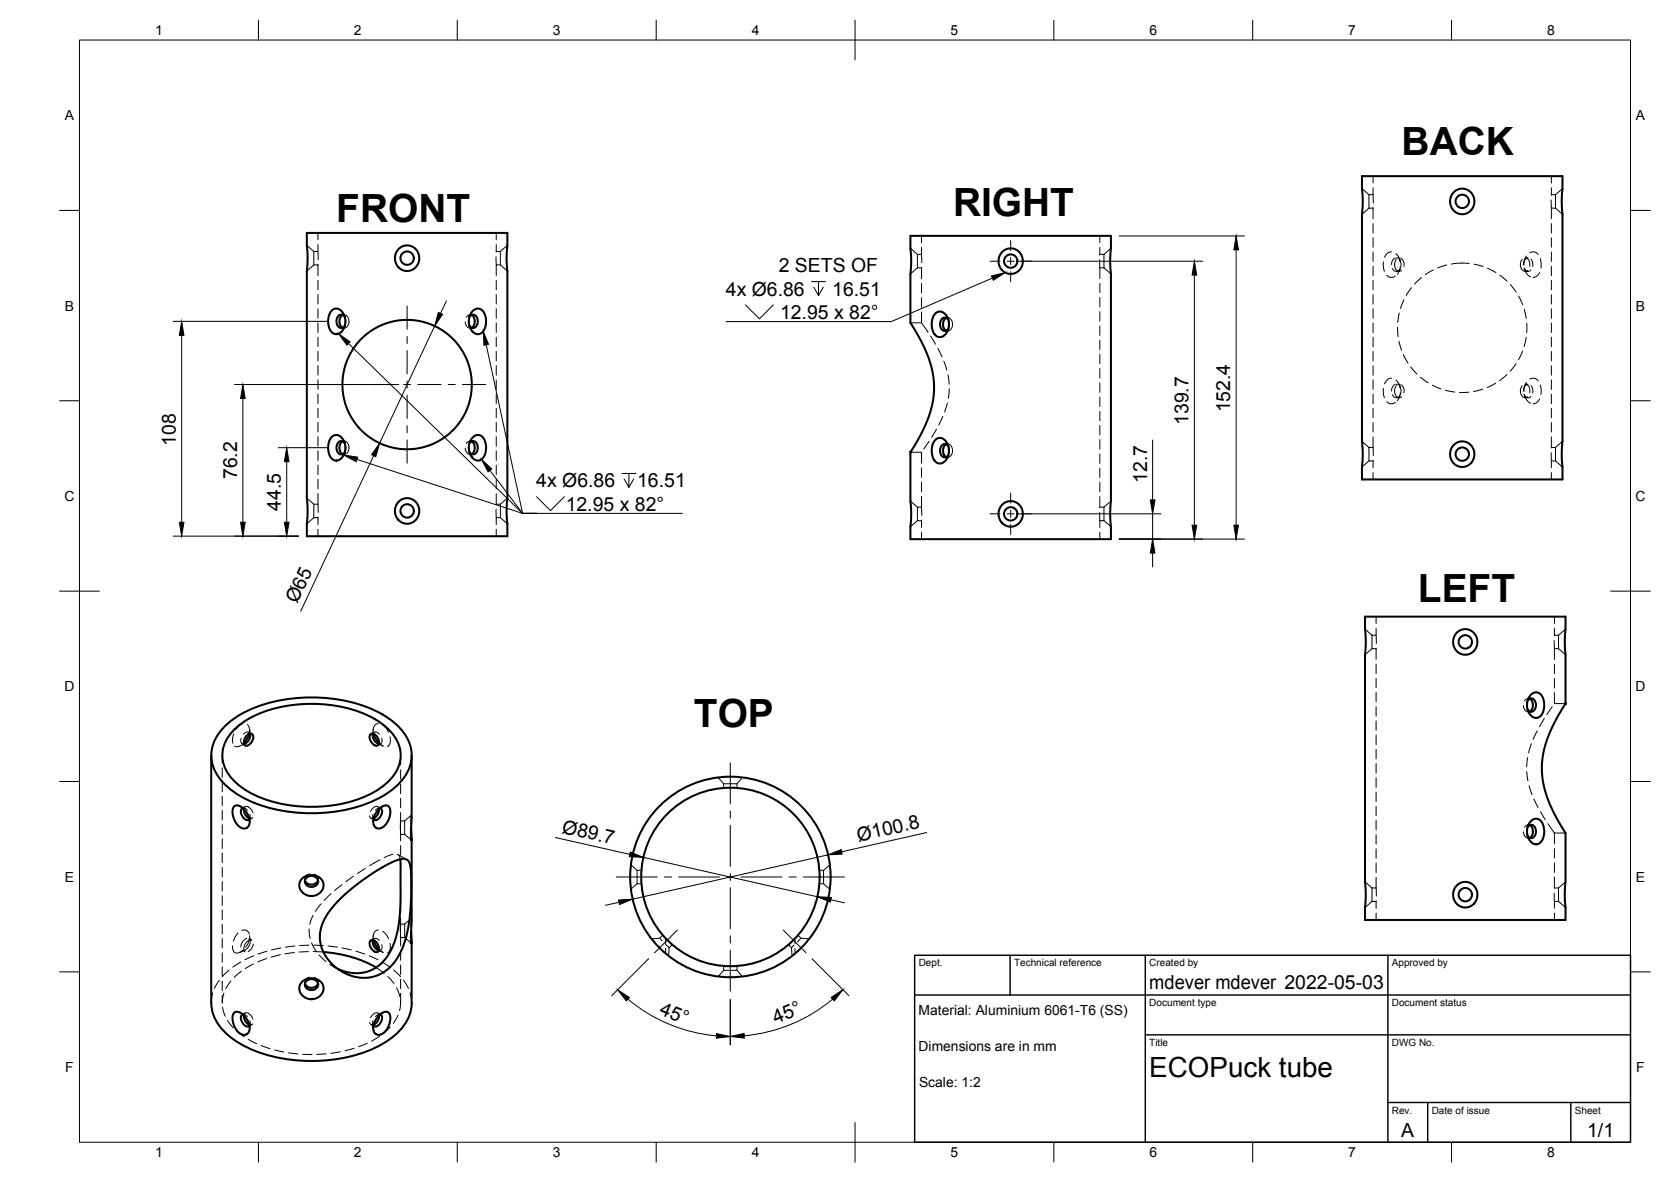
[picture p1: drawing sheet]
<svg xmlns="http://www.w3.org/2000/svg" width="420mm" height="297mm" viewBox="0 0 420 297" stroke-linecap="round" stroke-linejoin="round" font-family="sans-serif">
<!-- layer: Visible -->
<g fill="none" stroke="#000" stroke-width=".51">
<path d="M77.2 58.5h50.4l-.2 5.7 .2 3.8v57.2l-.2 2.5 .2 7.1h-50.4l.1-5.7-.1-3.9v-57.2l.1-2.4zM228.9 59.3h50.4l-.2 5.6 .2 3.9v57.2l-.2 2.5 .2 7h-50.4l.2-5.7-.2-3.8v-12.4l2.6-4.4 1.9-4.1 1.1-3.9 .4-3.2-.3-3.8-1-4-1.7-4-3-5.1v-12.3l.2-2.5zM342.5 44.3h50.4l-.2 5.7 .2 3.8v57.2l-.2 2.5 .2 7h-50.4l.1-5.8-.1-3.7v-57.2l.1-2.6zM365.5 48.3l1.1-.7 .9-.2 1.2 .2 .9 .5a3.2 3.2 0 0 1 .6 4.4 3.2 3.2 0 0 1-4.3 .8l-.2-.2a3.3 3.3 0 0 1-.2-4.8zM83.3 78.2l.8-.6h.9l.9 .6 .7 1.2 .2 1-.2 1.7-.6 1.1-1 .7-.8 .1-.7-.4-.8-1.4-.2-2 .2-1zM86.1 79.1l-.5 .6-.2 .8 .1 1.1 .6 .8M86.7 79.6a1.12 1.12 0 0 0-1.3-.4 1.12 1.12 0 0 0-.8 1.1 1.5 1.5 0 0 0 1.5 2.1l.6-.5M100.1 62.7l1-.7 1.1-.3 1.3 .2 1.1 .8 .6 1 .2 1.2-.3 1.5-.7 .9-1 .6-1.3 .2-1.1-.3-.9-.7-.6-1.1-.2-1.1 .3-1.4zM118 79.6a1.12 1.12 0 0 1 1.4-.4 1.12 1.12 0 0 1 .7 1.1 1.5 1.5 0 0 1-1.4 2.1l-.7-.5M118.6 79.1l.5 .6 .3 .8-.2 1.1-.6 .8M118.8 78.3l.9-.7h.8l.7 .4 .7 .9 .3 1.5-.1 1.6-.5 1.1-.8 .8-.8 .1-.8-.4-.7-.6-.4-.9-.2-1 .1-1.1zM235.1 78.9l.9-.6 1 .2 1 .8 .5 1.2 .1 1.4-.3 1.2-.6 1-1.1 .6h-.7l-.7-.4-.4-.6-.4-1.2v-2.2z"/>
<path d="M237.9 79.9l-.5 .5-.3 .8 .2 1.1 .6 .8M251.9 63.4l.9-.7 1.2-.3 1.2 .2 1.1 .8 .7 1.1 .2 1.1-.3 1.5-.8 1-.9 .6-1.3 .1-1.1-.3-.9-.7-.6-1-.2-1.2 .2-1.3zM238.5 80.4a1.12 1.12 0 0 0-1.3-.5 1.12 1.12 0 0 0-.8 1.2 1.5 1.5 0 0 0 1.5 2l.6-.5M83.4 109.9l.8-.6 1 .1 .9 .9 .6 1.3 .1 1.3-.4 1.4-.6 .9-1 .5h-.5l-.7-.3-.6-.7-.3-.9-.1-2.3 .3-.9zM86.1 110.9l-.5 .5-.2 .9 .1 1.1 .6 .7M86.7 111.4a1.12 1.12 0 0 0-1.3-.5 1.12 1.12 0 0 0-.8 1.2 1.5 1.5 0 0 0 1.5 2l.6-.5M118 111.4a1.12 1.12 0 0 1 1.4-.5 1.12 1.12 0 0 1 .7 1.2 1.5 1.5 0 0 1-1.4 2l-.7-.5M118.6 110.9l.5 .5 .3 .9-.2 1.1-.6 .7M118.8 110l.8-.6h1l.8 .5 .5 .8 .3 1.5-.1 1.6-.6 1.2-.9 .7h-.8l-.6-.3-.7-.7-.4-.9-.2-1 .1-1.1zM235.1 110.7l.9-.6 .9 .1 .9 .6 .6 1.2 .2 1.6-.2 1.1-.7 1.1-1 .6-.6 .1-.7-.3-.6-.7-.3-.8-.2-2.2 .2-.9zM237.9 111.7l-.5 .5-.3 .8 .2 1.2 .6 .7M238.5 112.2a1.12 1.12 0 0 0-1.3-.5 1.12 1.12 0 0 0-.8 1.1 1.5 1.5 0 0 0 1.5 2.1l.6-.5"/>
<path d="M365.4 111.9l1-.7 1-.3 1.3 .2 .9 .5a3.2 3.2 0 0 1 .6 4.4 3.2 3.2 0 0 1-4.3 .8l-.2-.2a3.4 3.4 0 0 1-.3-4.7zM100.1 126.2l1-.8 1-.2 1.3 .2 1.2 .8 .6 1 .2 1.2-.2 1.3-.8 1.1-1 .7-1.2 .1-1.2-.3-.9-.7-.6-1-.2-1.2 .2-1.1zM251.9 127l1-.8 1-.3 1.2 .2 1.2 .8 .7 1.1 .2 1.1-.3 1.4-.7 1-1.1 .7-1.2 .2-1.1-.4-.9-.6-.6-1.1-.2-1.1 .1-1.2zM343.2 155h50.4l-.2 5.6 .2 3.9v12.3l-2.6 4.4-1.8 4.1-1.2 4-.3 3.2 .2 3.8 1.1 4 1.7 4 2.9 5v12.4l-.2 2.5 .2 7h-50.4l.2-5.7-.2-3.8v-57.2l.2-2.5zM366.2 159.1l.9-.7 .8-.3h.9l1 .4a3.2 3.2 0 0 1 1.4 4.4 3.2 3.2 0 0 1-4.5 1.1 3.3 3.3 0 0 1-.5-4.9zM384.1 176.1a1.12 1.12 0 0 1 1.3-.5 1.12 1.12 0 0 1 .8 1.2 1.5 1.5 0 0 1-1.5 2l-.6-.5M384.6 175.6l.6 .5 .2 .8-.1 1.1-.7 .8M384.9 174.6l.9-.6h.9l.8 .6 .6 1.2 .2 1.7-.2 1.2-.7 1.2-.7 .4-.8 .1-.7-.4-.6-.7-.4-.8-.2-1v-1.2zM53.1 189.8v62.3a11.8 11.8 0 0 0 6 9.3 37.3 37.3 0 0 0 25.9 4.7 26.3 26.3 0 0 0 16.1-7.8 9.9 9.9 0 0 0 2.4-6.2v-15.6M56.2 182.8a28.7 28.7 0 0 1 17.1-7.2 38.5 38.5 0 0 1 22.8 3.9 14.2 14.2 0 0 1 7.2 8.4 10.2 10.2 0 0 1-4.1 10.1 32.3 32.3 0 0 1-19.9 6.4 35.8 35.8 0 0 1-20.4-5.3 11.3 11.3 0 0 1-5.7-9.9 10.2 10.2 0 0 1 3-6.4zM58.5 183.8a25.7 25.7 0 0 1 16-6.7 32.7 32.7 0 0 1 21.2 4.5 9.7 9.7 0 0 1 5 9.5 11.6 11.6 0 0 1-6.5 7.9 35.1 35.1 0 0 1-31.7 0 12.2 12.2 0 0 1-6.5-7.9 8.6 8.6 0 0 1 2.5-7.3zM61.9 185l.6-.5 .5-.2 .5 .3 .2 .4-.1 .6-.3 .8-.6 .7-.6 .3-.5-.1-.3-.6 .1-.8z"/>
<path d="M62.7 184.4l-.6 1.4-.8 .9M62.9 184.3a2.35 2.35 0 0 1-1.5 2.7M93.1 184.6l.7-.3 .9 .7 .6 1.3-.1 .7-.2 .3h-.8l-.9-.9-.4-1zM93.8 184.3a2.35 2.35 0 0 0 1.4 2.7M93.9 184.4l.7 1.4 .7 .9M103.5 189.8v15.9l-.2 3.5 .1 2v-3.2M58.8 202.7l.4-.3h.7l.8 .4 .7 .6 1.1 1.8 .3 1.6a1.63 1.63 0 0 1-1.4 1.4 1.63 1.63 0 0 1-1.8-1l-.5-.8-.5-1.4-.1-1.4zM61.1 203.1a1.66 1.66 0 0 0 .2 2.5 1.09 1.09 0 0 0 1.5 .3M61.3 203.3l.4 1.4 .4 .6 .6 .4M95.2 203.4l1.2-.9 .9-.1a1.91 1.91 0 0 1 .7 2.6l-.5 1.4-.7 1-.9 .7h-1.2a2.45 2.45 0 0 1-.3-3.6zM95.3 203.3l-.1 1-.4 .6-.9 .8M95.6 203.1a1.66 1.66 0 0 1-.2 2.5 1.09 1.09 0 0 1-1.5 .3"/>
<path d="M100.6 215.9l.1 8.6-.2 6-1 5.2-1.3 3.3-1 1.7-1.5 1.6-1.4 1-1.6 .8-1.7 .4h-2.1l-2.1-.3-1.8-.7M103.5 210.6v21.1l-.2 3.4 .1 2v-3.2M384.1 207.8a1.12 1.12 0 0 1 1.3-.4 1.12 1.12 0 0 1 .8 1.1 1.5 1.5 0 0 1-1.5 2.1l-.6-.5M384.6 207.4l.6 .5 .2 .8-.1 1.2-.7 .7M385 206.3l.9-.5 1 .1 .8 .7 .4 1.1 .2 1.6-.2 1.1-.6 1.1-1 .7-.7-.1-.8-.4-.7-1-.3-.8v-1.8l.3-.9zM75.9 220.8l1.2-.7 1.7-.2 1.5 .6 .8 1a2.91 2.91 0 0 1-3.7 3.6l-1.3-.8-.6-.9a2.33 2.33 0 0 1 .4-2.6zM76.7 221.2l.6 .8 .9 .3 1.1-.3 .6-.8M77 220.7a1.67 1.67 0 0 1 1.9-.5 1.67 1.67 0 0 1 1 1.7 1.68 1.68 0 0 1-1.9 1 1.68 1.68 0 0 1-1.3-1.8zM81.3 239.2a30.5 30.5 0 0 1 13.3 3.9M85.2 226.3l2.6-2.5 3.1-2.4 6-3.9 2.3-1.1 1.9-.6 1.1 .2 .7 .7 .3 1 .2 2-.1 6.7-.3 4.7-.8 4.2-1.1 3.2-1.4 2.5-1.8 2.2-1.9 1.4-2 .8-1.6 .3h-1.7l-2.4-.5-2-.9-1.7-1.1-1.9-1.7-.9-1.3-.9-1.8-.4-1.6-.1-1.8 .3-1.7 .7-2 .9-1.6zM93.1 236.4l.7-.2 .9 .6 .6 1.4-.1 .7-.2 .3-.8-.1-.9-.8-.4-1zM93.8 236.2a2.35 2.35 0 0 0 1.4 2.6"/>
<path d="M93.9 236.2l.7 1.4 .7 1M366.2 222.6l.9-.7 .8-.2h1.1l.9 .3a3.2 3.2 0 0 1 1.3 4.3 3.2 3.2 0 0 1-4.2 1.4 3.3 3.3 0 0 1-.8-5.1zM58.8 254.6l.4-.3h.7l.8 .4 .7 .6 1.1 1.8 .3 1.6a1.63 1.63 0 0 1-1.4 1.3 1.63 1.63 0 0 1-1.8-.9l-.5-.8-.5-1.5-.1-1.4zM61.1 254.9a1.66 1.66 0 0 0 .2 2.5 1.09 1.09 0 0 0 1.5 .4M61.3 255.2l.4 1.4 .4 .6 .6 .3M75.9 246.7l1.2-.7 1.7-.1 1.5 .5 .8 1a2.91 2.91 0 0 1-3.7 3.6l-1.3-.7-.6-.9a2.33 2.33 0 0 1 .4-2.7zM76.7 247.1l.6 .9 .9 .2 1.1-.2 .6-.9M77 246.6a1.67 1.67 0 0 1 1.9-.5 1.67 1.67 0 0 1 1 1.8 1.68 1.68 0 0 1-1.9 .9 1.68 1.68 0 0 1-1.3-1.8zM95.2 255.3l1.2-.9 .9-.1a1.91 1.91 0 0 1 .7 2.6l-.5 1.4-.7 1-.9 .6-1.2 .1a2.45 2.45 0 0 1-.3-3.6zM95.3 255.2l-.1 .9-.4 .6-.9 .8M95.6 254.9a1.66 1.66 0 0 1-.2 2.5 1.09 1.09 0 0 1-1.5 .4"/>
<circle cx="367.7" cy="50.6" r="1.68"/>
<circle cx="102.4" cy="64.9" r="1.68"/>
<circle cx="254.1" cy="65.6" r="1.68"/>
<circle cx="102.4" cy="96.6" r="16.3"/>
<circle cx="367.7" cy="114.1" r="1.68"/>
<circle cx="102.4" cy="128.4" r="1.68"/>
<circle cx="254.1" cy="129.1" r="1.68"/>
<circle cx="368.4" cy="161.3" r="1.68"/>
<circle cx="183.6" cy="220.4" r="25.2"/>
<circle cx="183.7" cy="220.4" r="22.4"/>
<circle cx="368.4" cy="224.8" r="1.68"/>
</g>
<!-- layer: Hidden -->
<g fill="none" stroke="#000" stroke-width=".25">
<path d="M79.9 58.5v1.8M124.8 58.5v1.8M231.7 59.3v1.7M276.5 59.3v1.7M342.5 47.4l1.7 1.5M344.2 48.9v3.4M344.2 48.9h1M344.2 52.3h1M344.2 52.3l-1.7 1.5M345.2 48.9l.1 2.1M345.2 52.2v.1M345.2 44.3v1.7"/>
<path d="M345.2 47.2v1.7M345.2 52.3v2.7M345.2 56.2v2.4M345.2 59.8v2.3M390 50.3l.1 2M390.1 48.9v.2M390.1 44.3v1.7M390.1 47.2v1.7M390.1 52.3v2.7M390.1 56.2v2.4M390.1 59.8v2.3M390.1 48.9h1"/>
<path d="M390.1 52.3h1M391.1 48.9v3.4M391.1 52.3l1.8 1.5M392.9 47.4l-1.8 1.5M77.2 61.7l1.7 1.5M78.9 63.2v3.4M78.9 66.6h1M78.9 63.2h1M78.9 66.6l-1.7 1.5M79.9 63.2l.1 2.1M79.9 66.4v.2M79.9 61.5v1.7"/>
<path d="M79.9 66.6v2.6M79.9 70.4v2.4M79.9 74v2.4M79.9 77.6v2.4M85.8 79.1h.7M86.1 79.1h.7l.4 .2 .5 1.2v.9l-.4 .7-.6 .3h-.6M86.6 79.2l.2 .7M86.7 79.7a2.23 2.23 0 0 1 0 2.2M118 79.7a2.23 2.23 0 0 0 0 2.2M118.2 79.2l-.3 .7M118.2 79.1h.7M118.6 79.1l-.8 .1-.5 .5"/>
<path d="M124.7 64.5l.1 2.1M124.8 63.2v.1M124.8 61.5v1.7M124.8 66.6v2.6M124.8 70.4v2.4M124.8 74v2.4M124.8 77.6v2.4M124.8 66.6h1M124.8 63.2h1M125.8 63.2v3.4M125.8 66.6l1.8 1.5M127.6 61.7l-1.8 1.5"/>
<path d="M228.9 62.4l1.8 1.5M230.7 63.9v3.4M230.7 63.9h1M230.7 67.3h1M230.7 67.3l-1.8 1.5M231.7 63.9l.1 2.1M231.7 67.2v.1M231.7 62.2v1.7M231.7 67.3v2.7M231.7 71.2v2.4M231.7 74.8v2.4M231.7 78.4v2.7"/>
<path d="M237.6 79.8h.7M237.9 79.9l.6-.1 .4 .3 .6 1.1-.1 .9-.3 .7-.6 .4-.6-.1M238.3 80l.3 .7M276.5 65.3v2M276.5 63.9v.2M276.5 62.2v1.7M276.5 67.3v2.7M276.5 71.2v2.4M276.5 74.8v2.3M276.5 78.3v2.4M276.5 63.9h1.1M276.5 67.3h1.1"/>
<path d="M277.6 63.9v3.4M277.6 67.3l1.7 1.5M279.3 62.4l-1.7 1.5M345.2 63.3v2.4M345.2 66.9v2.4M345.2 70.5v2.3M345.2 74v2.4M345.2 77.6v2.4M347.9 65.8l-.1 1.2 .3 1.2M348.7 69.2l.9 .5h.7l.6-.3M349.9 63.3l-1 .3-.8 1.1M350.1 67.5a.97 .97 0 0 0 1.6 .4"/>
<path d="M350.8 64.8a1.65 1.65 0 0 0-.9 1.7M351 63.7l.6 .7 .5 1.4M351.1 65.2l-.4 1.1 .1 1.1 .8 .8 .8-.2M351.1 64.8h.7M351.1 68.2h.7M351.8 65.1a2.04 2.04 0 0 1 .4 1.9M351.8 78.7l-.3 2.3M351.9 65l.2 .7M352.1 67l-.3 1.1-.5 .8M352.1 67.3l-.2 .7M352.2 64.9l.7 .9 .1 1.1M353 75.3l-.9 2.2"/>
<path d="M354.9 72.3l-1.3 2M357.4 69.8l-1.7 1.6M360.4 67.8l-2 1.2M363.8 66.6l-2.3 .7M369.4 66.2l-1.9-.1-2.6 .2M370.6 66.4l2.3 .6M374 67.4l2.1 1.1M377.1 69.2l1.8 1.5M379.8 71.5l1.4 1.9M381.8 74.4l1.1 2.2M382.8 65.2l-.5 .9 .2 1.3 .7 .7 .9-.1M383.2 67.3l.3 .7"/>
<path d="M383.2 77.7l.6 2.3M383.3 67.5a.99 .99 0 0 0 1.6 .4M383.4 67.8l.6 1.2 .9 .6M383.5 65l-.3 .7M383.5 64.8h.7M383.5 68.2h.7M383.8 64.4l-.5 1.2-.1 1M383.8 64.9l.7 .7 .1 1.3M384 64.8a1.57 1.57 0 0 0-.9 1.7M384.6 63.5l1.2-.2 1 .7M384.9 65.1a2.13 2.13 0 0 1 .5 1.9M387.1 68.5l-.6 .8-1 .4"/>
<path d="M387.3 65l.2 1.2v1.2M390.1 63.3v2.4M390.1 66.9v2.4M390.1 70.5v2.3M390.1 74v2.4M390.1 77.6v2.4M79.9 81.2v2.4M79.9 84.7v2.4M79.9 88.3v2.4M79.9 91.9v2.4M79.9 95.4v2.4M79.9 99v2.4"/>
<path d="M85.8 82.5h.7M86.8 81.6l-.2 .7M117 80.9l.1 .6 .4 .6 .6 .4 .5-.1M117.9 81.6l.3 .7M118.2 82.5h.7M124.8 81.2v2.4M124.8 84.7v2.4M124.8 88.3v2.4M124.8 91.9v2.4M124.8 95.4v2.4M124.8 99v2.4M228.9 81.1h2.8"/>
<path d="M231.7 81.1l1.6 2.4M234 84.5l1.2 2M235.8 87.5l1.1 2.2M237.3 90.8l.8 2.2M237.6 83.2h.7M238.4 94.2l.3 2.3M238.4 80.4a2.23 2.23 0 0 1 0 2.2M238.6 82.3l-.3 .7M238.7 97.7l-.3 2.4M276.5 81.9v2.4M276.5 85.5v2.3M276.5 89.1v2.3"/>
<path d="M276.5 92.6v2.4M276.5 96.2v2.4M276.5 99.8v2.4M345.2 81.2v2.4M345.2 84.8v2.4M345.2 88.3v2.4M345.2 91.9v2.4M345.2 95.5v2.4M345.2 99v2.4M347.9 97.6l-.1 1.2 .3 1.1M349.9 95l-.9 .3-.9 1.1M350.1 99.2a.97 .97 0 0 0 1.6 .4"/>
<path d="M350.8 96.6a1.65 1.65 0 0 0-.9 1.7M351 95.5l.6 .7 .5 1.3M351.1 96.9l-.4 1.1 .1 1.2 .4 .5 .4 .2 .8-.2M351.1 96.6h.7M351.1 99.9h.7M351.4 82.2l.2 2.4M351.7 85.8l.7 2.2M351.8 96.9a2.06 2.06 0 0 1 .4 1.9M351.9 96.7l.2 .7M352.1 98.7l-.3 1.1-.5 .9M352.1 99.1l-.2 .7M352.2 96.7l.7 .8 .1 1.2"/>
<path d="M352.9 89.1l1.1 2.1M354.7 92.2l1.6 1.8M357.2 94.8l1.9 1.4M360.1 96.8l2.2 .9M363.5 98.1l2.3 .4M369.3 98.6h-2.3M372.8 97.8l-2.3 .6M376.1 96.3l-2.1 1.1M378.9 94.1l-1.8 1.5M381.2 91.4l-1.5 1.9M382.8 96.9l-.5 .9 .2 1.3 .7 .8h.5l.4-.2M382.8 88.2l-1 2.2"/>
<path d="M383.2 99.1l.3 .7M383.3 99.2a.99 .99 0 0 0 1.6 .4M383.4 99.5l.5 1.1 1 .7M383.5 96.7l-.3 .7M383.5 96.6h.7M383.5 99.9h.7M383.8 84.8l-.6 2.3M383.8 96.1l-.5 1.3-.1 1M383.8 96.6l.7 .7 .1 1.4M383.9 81.2v2.4M384 96.6a1.57 1.57 0 0 0-.9 1.7M384.6 95.3l1.2-.2 1 .6"/>
<path d="M384.9 96.9a2.15 2.15 0 0 1 .5 1.9M387.3 96.8l.2 1.1v1.2M390.1 81.2v2.4M390.1 84.8v2.4M390.1 88.3v2.4M390.1 91.9v2.4M390.1 95.5v2.4M390.1 99v2.4M79.9 102.6v2.4M79.9 106.2v2.3M79.9 109.7v2.4M79.9 113.3v2.4"/>
<path d="M79.9 116.9v2.4M85.8 114.2h.7M85.8 110.8h.7M86.1 110.9l.5-.1 .5 .2 .4 .5 .2 .7v.8l-.3 .7-.6 .5-.7-.1M86.6 111l.2 .7M86.7 111.4a2.23 2.23 0 0 1 0 2.2M86.8 113.4l-.2 .7M117 112.6l.1 .7 .5 .6 .4 .3 .6-.1M117.9 113.4l.3 .7M118 111.4a2.23 2.23 0 0 0 0 2.2M118.2 111l-.3 .7M118.2 114.2h.7"/>
<path d="M118.2 110.8h.7M118.6 110.9h-.8l-.5 .6M124.8 102.6v2.4M124.8 106.2v2.3M124.8 109.7v2.4M124.8 113.3v2.4M124.8 116.9v2.4M228.9 113.7h2.8v2.7M231.7 117.6v2.4M233.6 110.9l-1.3 2M235.5 107.9l-1.2 2M237.1 104.7l-1.1 2.1"/>
<path d="M237.6 114.9h.7M237.6 111.6h.7M237.9 111.7l.5-.1 .5 .2 .3 .4 .3 .8v.8l-.3 .6-.7 .5h-.6M238.2 101.3l-.7 2.3M238.3 111.7l.3 .7M238.4 112.1a2.23 2.23 0 0 1 0 2.3M238.6 114.1l-.3 .7M276.5 103.3v2.4M276.5 106.9v2.4M276.5 110.5v2.4M276.5 114.1v2.3M276.5 117.6v2.4"/>
<path d="M342.5 110.9l1.7 1.5M344.2 112.4v3.4M344.2 112.4h1M344.2 115.8h1M344.2 115.8l-1.7 1.6M345.2 112.4l.1 2.1M345.2 115.7v.1M345.2 102.6v2.4M345.2 106.2v2.4M345.2 109.8v2.6M345.2 115.8v1.8M345.2 118.8v1.7"/>
<path d="M348.7 101l1 .5 1.2-.4M387.1 100.3l-.6 .8-1 .4M390 113.8l.1 2M390.1 112.4v.2M390.1 102.6v2.4M390.1 106.2v2.4M390.1 109.8v2.6M390.1 115.8v1.8M390.1 118.8v1.7M390.1 112.4h1M390.1 115.8h1M391.1 112.4v3.4"/>
<path d="M391.1 115.8l1.8 1.6M392.9 110.9l-1.8 1.5M77.2 125.2l1.7 1.5M78.9 126.7v3.4M78.9 130.1h1M78.9 126.7h1M78.9 130.1l-1.7 1.5M79.9 126.7l.1 2.1M79.9 129.9v.2M79.9 120.5v2.3M79.9 124v2.7M79.9 130.1v1.7"/>
<path d="M79.9 133v1.8M124.7 128l.1 2.1M124.8 126.7v.1M124.8 120.5v2.3M124.8 124v2.7M124.8 130.1v1.7M124.8 133v1.8M124.8 130.1h1M124.8 126.7h1M125.8 126.7v3.4M125.8 130.1l1.8 1.5M127.6 125.2l-1.8 1.5"/>
<path d="M228.9 125.9l1.8 1.6M230.7 127.5v3.3M230.7 127.5h1M230.7 130.8h1M230.7 130.8l-1.8 1.6M231.7 127.5l.1 2M231.7 130.7v.1M231.7 121.1v2.4M231.7 124.7v2.8M231.7 130.8v1.8M231.7 133.8v1.7M276.5 128.8v2"/>
<path d="M276.5 127.5v.1M276.5 121.2v2.4M276.5 124.8v2.7M276.5 130.8v1.8M276.5 133.8v1.7M276.5 127.5h1.1M276.5 130.8h1.1M277.6 127.5v3.3M277.6 130.8l1.7 1.6M279.3 125.9l-1.7 1.6M343.2 158.1l1.8 1.5M345 159.6v3.4"/>
<path d="M345 159.6h1M346 159.6l.1 2.1M346 155v1.7M346 157.9v1.7M390.8 159.6v.2M390.8 155v1.7M390.8 157.9v1.7M390.8 159.6h1.1M391.9 159.6v3.4M393.6 158.1l-1.7 1.5M345 163h1M345 163l-1.8 1.5"/>
<path d="M346 162.9v.1M346 163v2.7M346 166.9v2.4M346 170.5v2.3M346 174v2.4M346 177.6v2.4M383.1 177.3l.1 .7 .4 .6 .6 .3 .4-.1M384 178l.2 .7M384.1 176.1a2.23 2.23 0 0 0 0 2.2M384.2 175.7l-.2 .7M384.3 175.5h.7M384.3 178.9h.7"/>
<path d="M384.6 175.6h-.7l-.6 .6M390.3 177.6l-1.4 2M390.8 161v2M390.8 163v2.7M390.8 166.9v2.4M390.8 170.5v2.4M390.8 174.1v2.7h2.8M390.8 163h1.1M391.9 163l1.7 1.5M55.9 189.8v2M55.9 193v2.4M55.9 196.5v2.4"/>
<path d="M58.8 184.4l-.3 1.3v1.1M59 187.5l.5 .2 .7-.2M60.6 185.5a.91 .91 0 0 0 .8 1.5M60.9 186.9l.7 .5M61.1 181.9l-1.1 .6-.7 .9M61.3 186.7l-.1 .2M61.6 186.9l-1.4 .6M62.2 182.1l.5 .9v1.4M62.6 184l.7 .4M62.8 183.3l.1 1.3M62.9 184.3a.91 .91 0 0 0-.9-.4 .91 .91 0 0 0-.8 .6M93.7 184.3a.91 .91 0 0 1 .9-.4 .91 .91 0 0 1 .8 .6"/>
<path d="M93.9 183.3l-.2 1.3M94 184l-.7 .4M95 186.9l1.4 .6M95.1 181.8l-.4 .2-.5 .4-.4 1.1M95.3 186.7l1 .8M95.7 186.9l-.7 .5M96 185.5a.9 .9 0 0 1-.8 1.5M96.3 182.2l.8 .8 .6 1.1M98.1 185.2v1.4l-.2 .6-.4 .4M100.7 189.8v2.5M100.7 193.5v2.3M100.7 197v2.4"/>
<path d="M180.6 195.4l1.3 1.6M181.9 197h3.4M181.9 197v1M185.3 197v1M186.7 195.4l-1.4 1.6M346 181.2v2.3M346 184.7v2.4M346 188.3v2.4M346 191.9v2.4M346 195.5v2.4M346 199v2.4M383.9 193.9l.3 2.4"/>
<path d="M384.1 190.4l-.2 2.3M384.5 197.4l.7 2.3M385 186.9l-.7 2.3M386.5 183.6l-1 2.2M388.3 180.6l-1.2 2M55.9 200.1v2.4M55.9 203.7v2.4M55.9 207.2v2.4M55.9 210.8v2.4M55.9 214.4v2.4M55.9 218v2.4M60.2 202.6l1.4 .5"/>
<path d="M61 203.1l.7 .1 .5 .4M61.3 203.3l.3-.6h.8l.8 .8 .4 .8M61.6 202.7l-.7 .4M62.8 204.6l.1 .7-.2 .6M62.9 205.5l-.1 1.3M63.3 205.6l-.7 .5M63.5 205.4l-.4 .3h-.4M77.9 219.6l-1.1 .6-.2 .5 .1 .5M79 219.7l.7 .4 .3 .8M91.9 218.2l-2 1.3M92.9 205.1l.4 .5 .6 .1M93.3 205.6l.7 .5"/>
<path d="M93.7 205.5l.2 1.3M93.8 204.6l-.1 .7 .2 .6M95.5 216.1l-2.6 1.5M95.6 203.1l-.6 .1-.6 .4M95.7 203.1l-.7-.4h-.5l-.8 .4-.5 .8M96.4 202.6l-1.4 .5M98.8 214.7l-2.2 .8M100 214.7l.4 .5 .2 .7M100 214.7l2.3 1.3M100.7 207v2.7v-.3M100.7 206.7v-.4v1.9M100.7 206.3h1"/>
<path d="M100.7 209.7h1M100.7 200.6v2.4M100.7 204.2v2.4M100.7 209.4v1.9M100.7 212.5v2.4M100.7 216.1v1.9M101.7 206.3v3.4M101.7 209.7l1.7 1.4M103.4 204.8l-1.7 1.5M103.5 205.4l-.1-.6-.1 2.3M158.6 217.3l1.6 1.4M160.2 218.7v3.4"/>
<path d="M160.2 218.7h1.1M206 218.7h1.1M207.1 218.7v3.4M208.6 217.3l-1.5 1.4M346 202.6v2.4M346 206.2v2.4M346 209.7v2.4M346 213.3v2.4M346 216.9v2.4M383.1 209l.1 .7 .4 .7 .4 .2h.6M384 209.8l.2 .7M384.1 207.8a2.23 2.23 0 0 0 0 2.3"/>
<path d="M384.2 207.4l-.2 .7M384.3 207.3h.7M384.3 210.6h.7M384.6 207.4h-.7l-.6 .5M385.7 200.8l1 2.1M387.3 204l1.3 2M389.2 207l1.6 2.3M390.8 209.3v2.8M390.8 213.3v2.4M390.8 216.8v2.4M390.8 209.3h2.8M55.9 221.6v2.3"/>
<path d="M55.9 225.1v2.4M55.9 228.7v2.4M55.9 232.3v2.4M55.9 235.8v2.4M55.9 239.4v2.4M58.5 237.7v.9a1.35 1.35 0 0 0 1.1 .9 1.35 1.35 0 0 0 1.3-.6M59.8 234.5l-.7 1-.4 1M60.8 233.8h1l.5 .3 .4 .6M60.9 238.8l.7 .4M61.6 238.8l-1.4 .6M62.1 235.8a2.48 2.48 0 0 0-1.6 2.2M62.6 235.8l.7 .5"/>
<path d="M62.7 235.9l-.2 .9-.7 1.3M62.8 235.1l.1 1.4M62.9 236.6a2.57 2.57 0 0 1-1.5 2.2M63.2 236.2l-.7 .1-.6 .5-.5 1.1v1M63.7 237.3l-.4 1-.9 .8M67.1 239l-2.2 .8M70.5 239.9l-2.3 .6M70.6 238.2l-2.3 .5M74 239.4l-2.4 .3M74.1 237.7l-2.3 .3M76.6 220.9v.6M77.6 239.1l-2.4 .2"/>
<path d="M77.7 237.5l-2.4 .1M77.7 233.5l.3 2.3M78.4 236.9l1.1 2.1M78.7 230l-.8 2.3M78.8 239.1l2.5 .2M78.9 237.5l2.4 .1M80 220.9l-.1 .3M80 220.9v.6M80.2 240l1.7 1.6M80.8 227.1l-1.5 1.9M82.5 237.7l2.3 .3M83.2 224.6l-1.7 1.6"/>
<path d="M86 238.2l2.3 .5M86 222.3l-1.8 1.5M88.9 220.2l-1.9 1.4M89.5 239l2.2 .8M93.7 236.2a.91 .91 0 0 1 .9-.4 .91 .91 0 0 1 .8 .6M93.9 235.1l-.2 1.4M94 235.8l-.7 .5M95 238.8l1.4 .6M95.1 233.7l-.4 .1-.6 .5-.3 1.1M95.3 238.6l1 .7M95.7 238.8l-.7 .4M96 237.4a.9 .9 0 0 1-.8 1.4"/>
<path d="M96.3 234l.8 .8 .6 1.1M98.1 237.1v1.4l-.2 .6-.4 .3M100.7 232.9v2.7v-.2M100.7 232.7v-.5v2M100.7 232.2h1M100.7 235.6h1M100.7 223.9v1.9M100.7 227v2.4M100.7 230.6v1.9M100.7 235.3v2.4M100.7 238.9v2.4M101.7 232.2v3.4"/>
<path d="M101.7 235.6l1.7 1.5M103.4 230.8l-1.7 1.4M103.5 231.3l-.1-.6-.1 2.3M160.2 222.1h1.1M160.2 222.1l-1.6 1.4M165.9 235.8l.6 .6M165.9 235.8l-2.1 .1M166.6 235l-.7 .8M167.3 237.3l1 .9M167.4 235.8v1.4M167.4 238.3v1.4M168.3 238.2l-.2 2"/>
<path d="M169 237.4l-.7 .8M198.2 237.4l.8 .8M199 238.2l.2 2M199.6 237.5l-.6 .7M199.9 235.8v1.4M199.9 238.3v1.4M200.6 235l.8 .8M201.4 235.8l-.9 .9M201.4 235.8l2.1 .1M206 222.1h1.1M207.1 222.1l1.5 1.4M343.2 221.6l1.8 1.5"/>
<path d="M345 223.1v3.4M345 226.5h1M345 223.1h1M345 226.5l-1.8 1.6M346 223.1l.1 2.1M346 226.4v.1M346 220.5v2.6M346 226.5v1.8M346 229.5v1.7M390.8 224.5v2M390.8 223.1v.2M390.8 220.4v2.7"/>
<path d="M390.8 226.5v1.8M390.8 229.5v1.7M390.8 226.5h1.1M390.8 223.1h1.1M391.9 223.1v3.4M391.9 226.5l1.7 1.6M393.6 221.6l-1.7 1.5M53.5 249.5l-.4 2.6M55.1 246.3l-1.2 2.1M55.9 243v2.4M55.9 246.6v2.3M55.9 250.1v2"/>
<path d="M56 253.1l.6 2.3M56.3 249.6l-.4 2.3M57.2 256.4l1.5 1.9M57.6 243.8l-1.7 1.6M58.1 246.5l-1.3 2M59.5 259.1l1.9 1.5M60.2 254.4l1.4 .6M60.5 241.8l-2 1.2M60.7 244.1l-1.8 1.5M61 254.9l.7 .1 .5 .5M61.3 255.2l.3-.6h.8l.8 .7 .4 .8M61.6 254.6l-.7 .4"/>
<path d="M62.8 256.5l.1 .7-.2 .6M62.9 257.3l-.1 1.3M63.3 257.5l-.7 .4M63.5 257.3l-.4 .3-.4-.1M63.7 242.2l-2 1.2M63.8 240.2l-2.2 1M67 240.9l-2.2 .8M76.6 246.8v.6M77.9 245.5l-1.1 .7-.2 .4 .1 .5M79 245.6l.7 .5 .3 .7M80 246.8l-.1 .3M80 246.8v.6"/>
<path d="M82.9 242.3l2.1 1.2M83.8 242.9l2.2 1.3M92.9 240.2l2.1 1M92.9 256.9l.4 .6h.6M93.3 257.5l.7 .4M93.7 257.3l.2 1.3M93.8 256.5l-.1 .7 .2 .6M94.6 243.1l2 1.5M95.6 254.9l-.6 .1-.6 .5M95.7 255l-.7-.5h-.5l-.8 .5-.5 .8M96.1 241.8l2 1.2M96.4 254.4l-1.4 .6"/>
<path d="M97.5 245.4l1.6 1.8M98.1 258.1l-1.7 1.6M99 243.8l1.7 1.6M99.7 248.2l.8 2.2M100.1 255.1l-1.2 2.1M100.7 251.6l-.2 2.4M100.7 242.5v2.4M100.7 246.1v2.3M100.7 249.6v2.5M101.5 246.3l1.2 2.1M103.1 249.5l.4 2.6M181.9 243.8h3.4"/>
<path d="M181.9 242.8v1M181.9 243.8l-1.3 1.6M185.3 242.8v1M185.3 243.8l1.4 1.6M62.4 261.2l2.1 1.1M65.6 262.7l2.3 .8M69 263.8l2.4 .6M72.5 264.6l2.4 .3M76.1 265h2.4M82 264.8l-2.3 .2M85.6 264.3l-2.4 .4M89 263.4l-2.3 .7"/>
<path d="M92.4 262.2l-2.3 .9M95.5 260.4l-2.1 1.2"/>
</g>
<!-- layer: Visible -->
<g fill="#000" stroke="#000" stroke-width=".25">
<circle cx="228.9" cy="113.7" r=".24"/>
<circle cx="393.6" cy="176.8" r=".24"/>
</g>
<!-- layer: Border -->
<g fill="none" stroke="#000" stroke-width=".25">
<path d="M20 10.1h390v276.9h-390zM65 5.1v5M115 5.1v5M165 5.1v5M215 5.1v10M265 5.1v5M315 5.1v5M365 5.1v5M15 52.9h5M410 52.9h5M15 100.7h5M410 100.7h5"/>
<path d="M15 148.6h10M405 148.6h10M15 196.4h5M410 196.4h5M15 244.2h5M410 244.2h5M65 287v5M115 287v5M165 287v5M215 282.1v9.9M265 287v5M315 287v5"/>
<path d="M365 287v5"/>
</g>
<!-- layer: TitleBlock -->
<path d="M230 240.1h180v46.9h-180zM230 250h180M254 240.1v9.9M288 240.1v46.9M349 240.1v46.9M288 260.1h122M349 277.1h61M359 277.1v9.9M395 277.1v9.9" fill="none" stroke="#000" stroke-width=".36"/>
<!-- layer: Center Lines -->
<g fill="none" stroke="#000" stroke-width=".25">
<path d="M102.4 76.9v5.8M248.9 65.6h2.5M253.2 65.6h1.8M254.1 60.4v2.6M254.1 64.7v1.8M254.1 68.3v2.5M256.8 65.6h2.5M82.6 96.6h5.9M90.3 96.6h1.7M93.8 96.6h5.9M101.5 96.6h1.8M102.4 84.5v1.8"/>
<path d="M102.4 88.1v5.9M102.4 95.7v1.8M102.4 99.3v5.9M105.1 96.6h5.8M112.7 96.6h1.8M116.3 96.6h5.8M102.4 107v1.8M102.4 110.5v5.9M248.9 129.1h2.5M253.2 129.1h1.8M254.1 123.9v2.6M254.1 128.2v1.8"/>
<path d="M254.1 131.8v2.5M256.8 129.1h2.5M183.6 191.7v10.3M183.6 203.8v1.8M183.6 207.4v10.3M183.6 219.5v1.8M154.9 220.4h10.4M167 220.4h1.8M170.3 233.7l-5.7 5.7M170.6 220.4h10.4M182.7 220.4h1.8M183.6 223.1v10.3"/>
<path d="M183.6 235.2v1.8M183.6 238.8v10.3M186.3 220.4h10.3M197 233.7l5.7 5.7M198.4 220.4h1.8M202 220.4h10.3"/>
</g>
<!-- layer: Dimensions -->
<g fill="none" stroke="#000" stroke-width=".25">
<path d="M281.4 59.3h31.5M112.2 75.6l-1.4 3.2M256.2 65.6h46.2M300.3 69.1v62.9M310.8 62.8v69.2M43.6 80.8h38.9M45.7 84.3v46.9M59 96.6h41.3M109.3 81.9l-13.8 29.5M61.1 100.1v31.1M70 112.5h12.5M72.1 116v15.2"/>
<path d="M94 114.5l-18.4 39.1M289.8 110.6v15M43.6 134.7h31.5M256.2 129.1h35.7M281.4 135.5h31.5M289.8 129.1v6.4M289.8 139v3.5M139.6 210.5l18.7 4.2M161.8 215.5l43.7 9.8M208.2 214.8l-49.1 11.2M233 209.2l-21.4 4.9M155.6 226.7l-3.4 .8"/>
<path d="M208.9 226.1l3.4 .8M157.9 251.1a40.1 40.1 0 0 0 22.2 9.2M163.1 240.9l-9.3 9.3M183.6 251.2v11.4M204.2 240.9l9.2 9.3M209.4 251.1a40.1 40.1 0 0 1-22.3 9.2"/>
</g>
<g fill="#000" stroke="#000" stroke-width=".25">
<path d="M110.2 78.5l1.1 .5-2 2.9zM300.3 65.6l.6 3.5h-1.2zM310.8 59.3l.6 3.5h-1.2zM45.7 80.8l.5 3.5h-1.1zM61.1 96.6l.6 3.5h-1.2zM72.1 112.5l.6 3.5h-1.2zM95.5 111.4l-1 3.4-1.1-.5zM45.1 131.2h1.1l-.5 3.5zM60.5 131.2h1.2l-.6 3.5zM71.5 131.2h1.2l-.6 3.5zM289.8 135.5l.6 3.5h-1.2zM289.2 125.6h1.2l-.6 3.5z"/>
<path d="M299.7 132h1.2l-.6 3.5zM310.2 132h1.2l-.6 3.5zM158.5 214.1l3.3 1.4-3.6-.2zM208.2 214.8l3.3-1.3 .3 1.1zM155.5 226.2l3.6-.2-3.3 1.3zM205.5 225.3l3.5 .2-.2 1.2zM155.3 248.7l3 2-.8 .8zM180.1 259.7l3.5 .8-3.5 .4zM209 250.7l2.9-2-2.1 2.8zM183.6 260.5l3.5-.8 .1 1.2z"/>
</g>
<!-- layer: Annotations -->
<g fill="none" stroke="#000" stroke-width=".25">
<path d="M187.4 76.6l3.5 3.5 3.5-3.5M204.1 70.8h3.5M205.8 70.8v3.5l-1.2-2.1M207 72.2l-1.2 2.1M249.5 69.9l-25.4 10.9h-41.5M87.6 86.3l43.8 42.7h3.5M122.3 86.6l9.1 42.4h3.5M89.7 115.5l41.7 13.5h3.5M123.2 118.2l8.2 10.8h40.2M156.4 119h3.5M158.1 119v3.5l-1.2-2.1M134.9 124.8l3.5 3.5 3.5-3.5"/>
<path d="M159.3 120.4l-1.2 2.1"/>
</g>
<path d="M249.3 69.3l3.5-.8-3 1.9zM85.1 83.9l2.9 2-.8 .8zM121.5 83.2l1.3 3.3-1.1 .3zM86.4 114.3l3.5 .6-.3 1.1zM121.1 115.4l2.6 2.5-1 .7z" fill="#000" stroke="#000" stroke-width=".25"/>
<g font-size="9.8">
<text x="352.4" y="39.1">BACK</text>
<text x="84.6" y="55.8">FRONT</text>
<text x="239.6" y="54.3">RIGHT</text>
<text x="356.5" y="151.3">LEFT</text>
<text x="174.5" y="182.7">TOP</text>
</g>
<text font-size="7" x="289" y="270.6">ECOPuck tube</text>
<g font-size="4.9">
<text x="195.8" y="68.3">2 SETS OF</text>
<text x="182.5" y="74.3">4x Ø6.86</text>
<text x="209.3" y="74.3">16.51</text>
<text x="196.1" y="80.1">12.95 x 82°</text>
<text x="298.9" y="106.8" transform="rotate(-90 298.9 106.8)">139.7</text>
<text x="309.4" y="103.7" transform="rotate(-90 309.4 103.7)">152.4</text>
<text x="44.2" y="112" transform="rotate(-90 44.2 112)">108</text>
<text x="59.6" y="120.4" transform="rotate(-90 59.6 120.4)">76.2</text>
<text x="134.9" y="122.5">4x Ø6.86</text>
<text x="160.2" y="122.5">16.51</text>
<text x="288.4" y="121.3" transform="rotate(-90 288.4 121.3)">12.7</text>
<text x="70.6" y="128.3" transform="rotate(-90 70.6 128.3)">44.5</text>
<text x="142.2" y="128.3">12.95 x 82°</text>
<text x="74.7" y="151.9" transform="rotate(-65 74.7 151.9)">Ø65</text>
<text x="141.1" y="209.2" transform="rotate(13 141.1 209.2)">Ø89.7</text>
<text x="215.9" y="211.5" transform="rotate(-13 215.9 211.5)">Ø100.8</text>
<text x="289" y="248.5">mdever mdever 2022-05-03</text>
<text x="165.6" y="254.7" transform="rotate(22 165.6 254.7)">45°</text>
<text x="195.1" y="257.4" transform="rotate(-23 195.1 257.4)">45°</text>
<text x="352.3" y="285.7">A</text>
<text x="399.1" y="285.7">1/1</text>
</g>
<g font-size="3.5">
<text x="39" y="8.8">1</text>
<text x="89" y="8.8">2</text>
<text x="139" y="8.8">3</text>
<text x="189" y="8.8">4</text>
<text x="239" y="8.8">5</text>
<text x="289" y="8.8">6</text>
<text x="339" y="8.8">7</text>
<text x="389" y="8.8">8</text>
<text x="16.3" y="30.2">A</text>
<text x="411.3" y="30.2">A</text>
<text x="16.3" y="78">B</text>
<text x="411.3" y="78">B</text>
<text x="16.2" y="125.9">C</text>
<text x="411.2" y="125.9">C</text>
<text x="16.2" y="173.7">D</text>
<text x="411.2" y="173.7">D</text>
<text x="16.3" y="221.6">E</text>
<text x="411.3" y="221.6">E</text>
<text x="231" y="255">Material: Aluminium 6061-T6 (SS)</text>
<text x="231" y="264">Dimensions are in mm</text>
<text x="16.4" y="269.4">F</text>
<text x="411.4" y="269.4">F</text>
<text x="231.1" y="273.1">Scale: 1:2</text>
<text x="39" y="290.8">1</text>
<text x="89" y="290.8">2</text>
<text x="139" y="290.8">3</text>
<text x="189" y="290.8">4</text>
<text x="239" y="290.8">5</text>
<text x="289" y="290.8">6</text>
<text x="339" y="290.8">7</text>
<text x="389" y="290.8">8</text>
</g>
<g font-size="2.5">
<text x="231" y="242.9">Dept.</text>
<text x="255" y="242.9">Technical reference</text>
<text x="289" y="242.9">Created by</text>
<text x="350" y="242.9">Approved by</text>
<text x="289" y="252.8">Document type</text>
<text x="350" y="252.8">Document status</text>
<text x="289" y="262.9">Title</text>
<text x="350" y="262.9">DWG No.</text>
<text x="350" y="279.9">Rev.</text>
<text x="360" y="279.9">Date of issue</text>
<text x="396" y="279.9">Sheet</text>
</g>
</svg>
